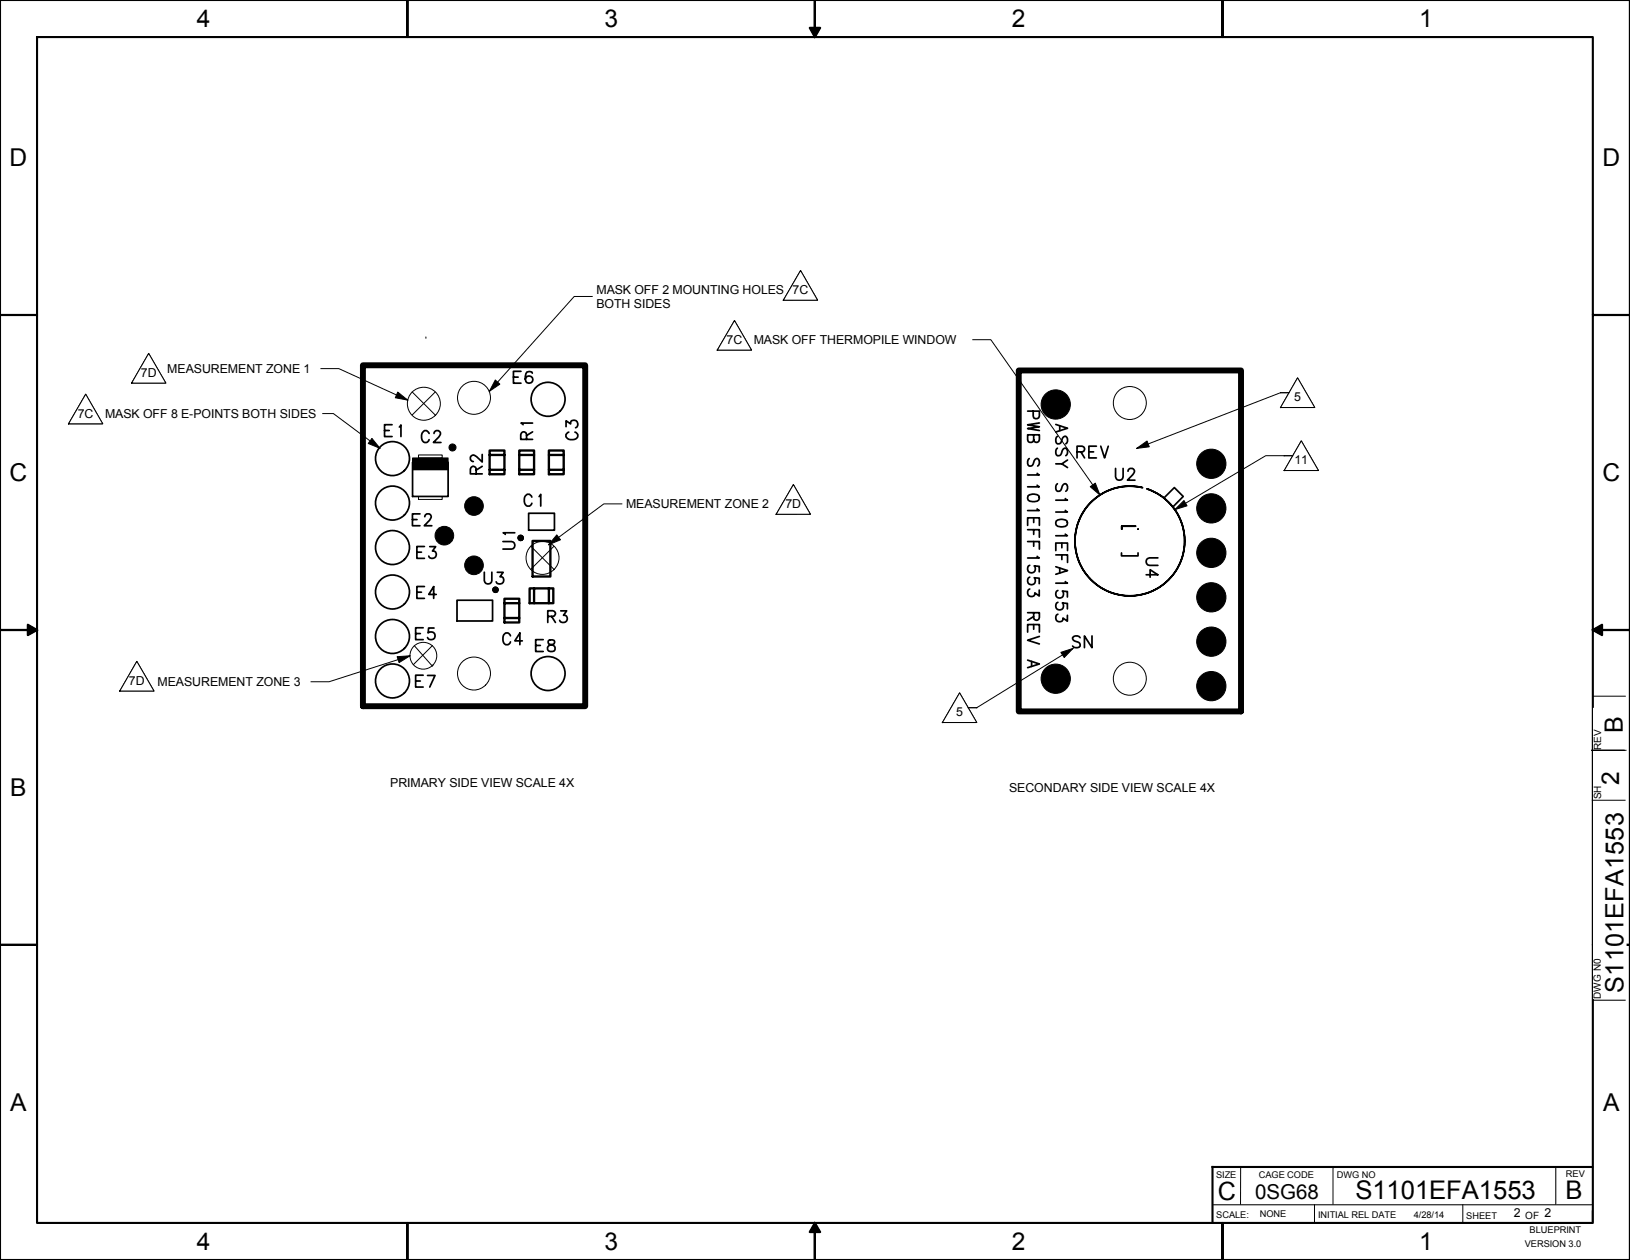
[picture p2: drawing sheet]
<svg xmlns="http://www.w3.org/2000/svg" width="559mm" height="432mm" viewBox="0 0 559 432" stroke-linecap="round" stroke-linejoin="round" font-family="sans-serif">
<path d="M124.4 125.2h76.2v116.8h-76.2zM349.2 127h76.2v116.8h-76.2z" fill="none" stroke="#000" stroke-width="1"/>
<g fill="#000">
<path d="M277.6 9.5h3.6l-1.8 3.2zM136.4 134.4l3.4 2.7-4.3-.8zM169.8 130.2l1.6 1.5-3.6 2.4zM127.5 150.2l2.8 3.4-4.1-1.6zM389.7 153.7l3.5-2.6 .8 2zM373.8 166.8l1.7-1.2 1.6 4zM405.9 171.5l1.1 1.9-4.2 1.2zM190.9 183.3l1.3 1.7-4.1 1.7zM9.5 214.1l3.2 1.8-3.2 1.8zM546.1 215.9l3.1-1.8v3.6zM136.1 225l4.4-.3-3.7 2.4zM363.7 223.6l4.2-1.4-3.1 3.1z"/>
<path d="M279.4 419.1l1.8 3.1h-3.6z"/>
<circle cx="361.9" cy="138.6" r="5"/>
<circle cx="155.1" cy="153.3" r="1.21"/>
<circle cx="415.3" cy="158.9" r="5"/>
<circle cx="162.5" cy="173.4" r="3.2"/>
<circle cx="415.3" cy="174.2" r="5"/>
<circle cx="152.3" cy="183.6" r="3.2"/>
<circle cx="162.5" cy="193.7" r="3.2"/>
<circle cx="178.5" cy="184.3" r=".95"/>
<circle cx="415.3" cy="189.5" r="5"/>
<circle cx="169.9" cy="202.1" r=".95"/>
<circle cx="415.3" cy="219.9" r="5"/>
<circle cx="415.3" cy="204.7" r="5"/>
<circle cx="361.9" cy="232.6" r="5"/>
<circle cx="415.3" cy="235.1" r="5"/>
</g>
<g fill="none" stroke="#000" stroke-width=".34">
<path d="M277.6 9.5h3.6l-1.8 3.2zM274.4 92.7l5.9 10.2h-11.7zM203.2 101.6h-6.4l-29 32.5M251.8 109.9l5.8 10.1h-11.7zM333.3 116.4h6.4l37.4 53.2M29.4 135.1l5.8 10.1h-11.7zM51 121.1l5.9 10.2h-11.8zM109.9 126.3h6.3l23.6 10.8M136.4 134.4l3.4 2.7-4.3-.8zM141.3 134.3l7.9 7.9M149.2 134.4l-7.9 7.8M169.8 130.2l1.6 1.5-3.6 2.4z"/>
<path d="M441.9 134.6h-2.9l-49.3 19.1M444.8 129.5l5.9 10.2h-11.7zM110.5 141.7h3.8l16 11.9M127.5 150.2l2.8 3.4-4.1-1.6zM141.4 156.9h12.2v4.1h-12.2zM143.5 155.9h8.1v1h-8.1zM389.7 153.7l3.5-2.6 .8 2zM443.2 156.2h-9.3l-31.1 18.4M446.1 151.1l5.9 10.1h-11.7zM143.5 170.1h8.1v1.1h-8.1zM213.4 172.7h-6.4l-18.9 14M272 166.1l5.8 10.1h-11.7z"/>
<path d="M373.8 166.8l1.7-1.2 1.6 4zM405.9 171.5l1.1 1.9-4.2 1.2zM182 187.2l7.9 7.9M189.9 187.2l-7.9 7.9M190.9 183.3l1.3 1.7-4.1 1.7zM9.5 214.1l3.2 1.8-3.2 1.8zM546.1 215.9l3.1-1.8v3.6zM46.9 226.7l5.9 10.1h-11.7zM136.1 225l4.4-.3-3.7 2.4zM140.5 224.7l-27.7 8.9h-6.3M142.1 221.3l6.1 7M148.2 221.3l-6.5 6.5"/>
<path d="M329 237.4l5.9 10.2h-11.8zM363.7 223.6l4.2-1.4-3.1 3.1zM367.9 222.2l-33 20.3h-3M425.3 399.9v12.8M533.4 399.9v12.8M279.4 419.1l1.8 3.1h-3.6zM415.7 412.9h130.1M450.6 412.9v6.1M501.5 412.9v6.1M545.9 415v4h-3.6"/>
<circle cx="145.3" cy="138.3" r="5.6"/>
<circle cx="162.5" cy="136.3" r="5.6"/>
<circle cx="361.9" cy="138.6" r="5"/>
<circle cx="387.3" cy="138.1" r="5.6"/>
<circle cx="155.1" cy="153.3" r="1.21"/>
<circle cx="415.3" cy="158.9" r="5"/>
<circle cx="162.5" cy="173.4" r="3.2"/>
<circle cx="415.3" cy="174.2" r="5"/>
<circle cx="152.3" cy="183.6" r="3.2"/>
<circle cx="162.5" cy="193.7" r="3.2"/>
<circle cx="178.5" cy="184.3" r=".94"/>
<circle cx="178.5" cy="184.3" r=".95"/>
<circle cx="186" cy="191.2" r="5.6"/>
<circle cx="415.3" cy="189.5" r="5"/>
<circle cx="169.9" cy="202.1" r=".94"/>
<circle cx="169.9" cy="202.1" r=".95"/>
<circle cx="415.3" cy="219.9" r="5"/>
<circle cx="415.3" cy="204.7" r="5"/>
<circle cx="145.1" cy="224.7" r="4.6"/>
<circle cx="162.5" cy="230.8" r="5.6"/>
<circle cx="361.9" cy="232.6" r="5"/>
<circle cx="387.3" cy="232.6" r="5.6"/>
<circle cx="415.3" cy="235.1" r="5"/>
</g>
<g fill="none" stroke="#000" stroke-width=".59">
<path d="M176 129.2h1.6M178.6 127.3h-2.6v4h2.6M182.5 127.9a1.25 1.25 0 0 0-2.2 .2 3 3 0 0 0 .3 3 1.3 1.3 0 0 0 2-.5 1.3 1.3 0 0 0-.9-1.8 1.3 1.3 0 0 0-1.6 1.2M131.8 147.5h1.6M134.4 145.5h-2.6v4.1h2.6M136.9 146.3l.6-.7v4M141.4 158.5h12.2v11.6h-12.2zM147.1 148.5a1.28 1.28 0 0 0-1.9-.7 2.49 2.49 0 0 0 .3 3.8 1.28 1.28 0 0 0 1.6-.9M148.8 148.5l.2-.5 .5-.4 1.1 .2a.91 .91 0 0 1 .2 1.3l-2.2 2.5h2.6M165.3 155.7v2.6l-1.9-1.8a1.26 1.26 0 0 0-1.9-.2l-.3 1.1 .5 .6 .6 .2M165.3 159.8l-2.1 1.3M180.5 150.6v-1.7a.97 .97 0 0 0-1.5-.7l-.5 .7v1.7h4.1"/>
<path d="M182.6 145h-4l.7 .5M182.6 148l-2.1 1.3M194.1 146.2v-2l1.5 1.1a1.27 1.27 0 0 1 1.5-1.3 1.27 1.27 0 0 1 1 1.7l-.2 .5-.6 .4M195 148.1a1.28 1.28 0 0 0-.7 1.9 2.51 2.51 0 0 0 3.8-.4 1.37 1.37 0 0 0-1-1.5M352.3 140.9h4v1.7a1.07 1.07 0 0 1-1 .9 1.07 1.07 0 0 1-1.1-.9v-1.7M352.8 157.1a1.71 1.71 0 0 0 0 2.6 1.08 1.08 0 0 0 1.4-.7 1.98 1.98 0 0 1 1.1-1.9h.4a1.63 1.63 0 0 1 0 2.6M354.4 149l-.2 2.3a1.18 1.18 0 0 1-1.7 0l-.2-2.3h4v1.7a1 1 0 0 1-.7 .9 1 1 0 0 1-1.1-.3l-.1-.6M356.3 144.9l-4 .7 4 .7-4 .6 4 .6M361.9 145.5l4.1 1.3-4.1 1.2M362.5 153.6a1.71 1.71 0 0 0 0 2.6 1.08 1.08 0 0 0 1.4-.8 1.98 1.98 0 0 1 1.1-1.8h.4a1.63 1.63 0 0 1 0 2.6M362.5 149.5a1.71 1.71 0 0 0 0 2.6 1.08 1.08 0 0 0 1.4-.7 1.98 1.98 0 0 1 1.1-1.9h.4a1.63 1.63 0 0 1 0 2.6M363.3 145.9v1.7"/>
<path d="M364 159l2 1.2M366 157.6l-2 1.4h-2.1M369.2 154.9h1.7a.98 .98 0 0 0 .9-.7 .98 .98 0 0 0-.3-1.1l-2.3-.2v4M370.5 154.9l1.3 2M373.3 154.9h1.6M375.9 152.9h-2.6v4h2.6M377.4 152.9l1.3 4 1.2-4M141.4 178.1h1.6M144 176.1h-2.6v4.1h2.6M145.6 177.1l.2-.6 .5-.4 1.2 .2a.97 .97 0 0 1 .2 1.3l-2.2 2.6h2.5M163.2 162.4v-1.7a.98 .98 0 0 0-1.5-.7l-.5 .7v1.7h4.1M181.2 175.9h8.9v5.8h-8.9z"/>
<path d="M182.3 170.3a1.28 1.28 0 0 0-1.9-.7 2.49 2.49 0 0 0 .4 3.8 1.28 1.28 0 0 0 1.5-.9M184.8 170.2l.6-.8v4M352.5 169.9a3.2 3.2 0 0 1 3.6 0 1.31 1.31 0 0 1-.5 1.8 3.5 3.5 0 0 1-3.1-.3zM354.4 177.5v1.6M355.6 174.4l.7 .6h-4M355.6 162.2l.7 .6h-4M355.6 166.3l.7 .5h-4M362.1 178.5a3.2 3.2 0 0 1 3.7 0 1.31 1.31 0 0 1-.6 1.9 3.5 3.5 0 0 1-3.1-.4zM362.5 165.8a1.71 1.71 0 0 0 0 2.6 1.08 1.08 0 0 0 1.4-.8 1.98 1.98 0 0 1 1.1-1.8h.4a1.63 1.63 0 0 1 0 2.6M365.2 170.9l.7 .5h-4M365.2 174.9l.7 .6h-4M382.4 160.5v2.9a1.3 1.3 0 0 0 1.3 1.2 1.3 1.3 0 0 0 1.3-1.2v-2.9"/>
<path d="M386.7 161.5l.2-.5 .5-.5 1.1 .2a.91 .91 0 0 1 .2 1.4l-2.2 2.4h2.6M399 170.6l3.6-3.5 3 3-3.5 3.6M142.9 189.2h1.6M145.5 187.3h-2.6v4h2.6M147.3 187.3h2.1l-1.1 1.5a1.31 1.31 0 0 1 1 2.1 1.31 1.31 0 0 1-2.3-.3M166 196.1v2.9a1.3 1.3 0 0 0 1.3 1.1 1.3 1.3 0 0 0 1.3-1.1v-2.9M170.5 196.1h2l-1.1 1.6a1.32 1.32 0 0 1 1.1 1.9 1.32 1.32 0 0 1-2.2 .2l-.2-.4M172.4 185.6h2.9a1.3 1.3 0 0 1 1.2 1.3 1.3 1.3 0 0 1-1.2 1.3h-2.9M176.5 182.6h-4l.7 .5M352.3 180v-2.5h4v2.5M352.3 181.5h4v2.6M352.3 185.6h4v2.6"/>
<path d="M353 197.8a1.37 1.37 0 0 0-.5 2 1.37 1.37 0 0 0 2 .3 1.37 1.37 0 0 0 0-2.1l1.8 .2v1.8M353 193.7a1.37 1.37 0 0 0-.5 2 1.37 1.37 0 0 0 2 .3 1.37 1.37 0 0 0 0-2.1l1.8 .2v1.9M354.4 181.5v1.6M354.4 185.6v1.6M355.6 190.7l.7 .5h-4M361.9 188.7v-2.6h4.1v2.6M361.9 190.2h4.1v2.5M361.9 194.2l4.1 1.3-4.1 1.3M363.3 194.6v1.8M364 186.1v1.6M364 190.2v1.6M365.2 183l.7 .6h-4"/>
<path d="M365.2 199.3l.7 .6h-4M384.5 189.5v1h5.6v-1M384.6 180.3h4.7h-4.7v1.1zM390.1 181.4h.1M392.9 197h4l-2.6-1.8v2.6M397 191.2h-2.9a1.3 1.3 0 0 0-1.2 1.3 1.3 1.3 0 0 0 1.2 1.3h2.9M142.5 217.1h1.6M142.9 202.9h1.6M145.1 215.1h-2.6v4.1h2.6M145.5 201h-2.6v4.1h2.6M148.8 215.2h-1.9l-.1 1.7a1.38 1.38 0 0 1 2 .1 1.38 1.38 0 0 1-.2 2 1.38 1.38 0 0 1-2-.5M149.6 203.7h-2.6l1.7-2.7v4.1"/>
<path d="M156.7 205.7h12.2v7.1h-12.2zM175 217.9a1.27 1.27 0 0 0-1.9-.8 2.53 2.53 0 0 0 .3 3.8 1.3 1.3 0 0 0 1.6-.9M179.1 219.6h-2.6l1.7-2.6v3.9M186.2 219.2h-2.6v4.1h2.6M187.8 211.2h1.7a.98 .98 0 0 0 .7-1.5l-.7-.4h-1.7v4M188.1 219.5a.87 .87 0 0 0 .4 1.3 1.45 1.45 0 0 1 1.5 .5 1.45 1.45 0 0 1 .1 1.6 1.39 1.39 0 0 1-1.5 .3 1.39 1.39 0 0 1-.9-1.3 2.27 2.27 0 0 1 2.2-1.3l.2-.8a1.47 1.47 0 0 0-2-.3zM189.1 211.2l1.3 2.1M192.2 209.3h2.1l-1.1 1.6a1.27 1.27 0 0 1 1.3 1.4 1.27 1.27 0 0 1-1.7 1l-.6-.2-.3-.5M352.3 210h4v1.7a1 1 0 0 1-.7 .8 1 1 0 0 1-1.1-.3l-.1-2.2M352.3 216.6v-2.6h4v2.6M353 201.8a1.35 1.35 0 0 0-.4 2.2 1.35 1.35 0 0 0 2.2-.3v-.5l1.5 1.1v-2.1M354.4 214v1.6"/>
<path d="M354.4 211.3l-2.1 1.3M356.3 218.1l-4 1.3 4 1.3M362.7 202.4a1.37 1.37 0 0 0-.6 1.9 1.37 1.37 0 0 0 2.1 .3 1.37 1.37 0 0 0 0-2l1.7 .1v1.9M362.7 210.5a1.35 1.35 0 0 0-.5 2.1 1.35 1.35 0 0 0 2.2-.3v-.5l1.5 1.1v-2M362.7 206.4a1.37 1.37 0 0 0-.6 2 1.37 1.37 0 0 0 2.1 .3 1.37 1.37 0 0 0 0-2.1l1.7 .2v1.9M370.3 218.5a1.43 1.43 0 0 0-1.4-.6 1.43 1.43 0 0 0-1.2 1 1.98 1.98 0 0 0 1.9 1.1 .97 .97 0 0 1 .7 1.1 .97 .97 0 0 1-.9 .9l-1.3-.2-.4-.4M374.4 217.9v4.1l-2.6-4.1v4.1M142.5 233.4h1.6M145.1 231.4h-2.6v4.1h2.6M146.6 231.5h2.5l-1.8 4M183.6 221.2h1.7M352.3 226.2l4 1.3-4 1.3"/>
<path d="M353.7 226.7v1.7M103.5 249a2.42 2.42 0 0 0-3.9 0 1.69 1.69 0 0 0 1.1 1.8l2.2 .8 .6 .9v.9a2.57 2.57 0 0 1-3.9 0M107.2 249.3l.8-1.1v6M113.3 249.3l.8-1.1v6M118.7 248.5a1.95 1.95 0 0 1 2.8 .8 5.4 5.4 0 0 1-.6 4.7 1.95 1.95 0 0 1-2.7-.9 5.4 5.4 0 0 1 .5-4.6zM125.5 249.3l.8-1.1v6M130.1 251.1h2.4M133.9 248.2h-3.8v6h3.8M136.2 251.1h2.4M140 248.2h-3.8v6M142.3 248.2v6h3.8M149.9 249.3l.8-1.1v6"/>
<path d="M157.8 248.2h-2.8l-.3 2.6a2.06 2.06 0 0 1 3.1 0 2.06 2.06 0 0 1-.3 3 2.06 2.06 0 0 1-3-.7M163.9 248.2h-2.8l-.3 2.6a2.06 2.06 0 0 1 3.1 0 2.06 2.06 0 0 1-.3 3 2.06 2.06 0 0 1-3-.7M167.2 248.2h3.1l-1.7 2.3a1.85 1.85 0 0 1 2 1.7 1.85 1.85 0 0 1-1.7 2 1.65 1.65 0 0 1-2.2-1.1M178.9 251.1h2.5a1.44 1.44 0 0 0 1.3-1 1.44 1.44 0 0 0-.5-1.6l-.8-.3h-2.5v6M180.8 251.1l1.9 3.1M185 251.1h2.3M188.8 248.2h-3.8v6h3.8M191.1 248.2l1.9 6 1.9-6M203.2 254.2l1.9-6 2 6M203.9 252.2h2.6M215.4 254.2l1.9-6 2 6M216.1 252.2h2.6"/>
<path d="M225.4 249a2.43 2.43 0 0 0-3.9 0 1.69 1.69 0 0 0 1.1 1.8l2.2 .8 .6 .9v.9a2.59 2.59 0 0 1-3.9 0M227.6 248.2h3.9M229.5 248.2v6M322.2 250.8a2.42 2.42 0 0 0-3.9 0 1.61 1.61 0 0 0 1.1 1.8l2.2 .8 .6 .9v.9a2.57 2.57 0 0 1-3.9 0M325.9 251.1l.8-1.1v6M332 251.1l.8-1.1v6M337.4 250.3a1.95 1.95 0 0 1 2.8 .8 5.4 5.4 0 0 1-.6 4.6 1.95 1.95 0 0 1-2.8-.8 5.4 5.4 0 0 1 .6-4.6zM344.2 251.1l.8-1.1v6M348.8 252.9h2.4M352.6 249.9h-3.8v6.1h3.8M354.9 252.9h2.4M358.7 249.9h-3.8v6.1"/>
<path d="M361 249.9v6.1h3.8M368.6 251.1l.8-1.1v6M376.5 250h-2.8l-.3 2.6a2.06 2.06 0 0 1 3.1-.1 2.06 2.06 0 0 1-.3 3.1 2.06 2.06 0 0 1-3-.7M382.6 250h-2.8l-.3 2.6a2.06 2.06 0 0 1 3.1-.1 2.06 2.06 0 0 1-.3 3.1 2.06 2.06 0 0 1-3-.7M385.9 250h3.1l-1.7 2.3a1.85 1.85 0 0 1 2 1.7 1.85 1.85 0 0 1-1.7 2 1.65 1.65 0 0 1-2.2-1.1M397.6 252.9h2.4a1.44 1.44 0 0 0 1.4-1.1 1.44 1.44 0 0 0-.5-1.5l-.9-.4h-2.4v6.1M399.5 252.9l1.9 3.1M403.6 252.9h2.4M407.5 249.9h-3.9v6.1h3.9M409.7 249.9l1.9 6.1 2-6.1M421.9 256l1.9-6.1 2 6.1M422.6 254h2.6"/>
<path d="M438 250.8a2.42 2.42 0 0 0-3.9 0 1.61 1.61 0 0 0 1.1 1.8l2.2 .8 .6 .9v.9a2.57 2.57 0 0 1-3.9 0M444.1 250.8a2.42 2.42 0 0 0-3.9 0 1.61 1.61 0 0 0 1.1 1.8l2.2 .8 .6 .9v.9a2.57 2.57 0 0 1-3.9 0M446.3 252.9h2.5l.8 .3a1.58 1.58 0 0 1 .6 1.6 1.58 1.58 0 0 1-1.4 1.2h-2.5v-6.1h2.5a1.49 1.49 0 0 1 1.3 1.1 1.49 1.49 0 0 1-.5 1.6l-.8 .3"/>
<circle cx="187.9" cy="136.8" r="5.8"/>
<circle cx="134.5" cy="157.1" r="5.8"/>
<circle cx="134.5" cy="172.4" r="5.8"/>
<circle cx="134.5" cy="187.6" r="5.8"/>
<circle cx="387.4" cy="185.5" r="18.8"/>
<circle cx="134.5" cy="202.9" r="5.8"/>
<circle cx="134.5" cy="218.1" r="5.8"/>
<circle cx="134.5" cy="233.3" r="5.8"/>
<circle cx="187.9" cy="230.8" r="5.8"/>
</g>
<g fill="none" stroke="#000" stroke-width=".8">
<path d="M167.9 154.4h5v8.1h-5zM167.9 155.9h5M178 154.4h5.1v8.1h-5.1zM178 155.9h5.1M188.2 154.4h5.1v8.1h-5.1zM188.2 155.9h5.1M167.9 161h5M178 161h5.1M188.2 161h5.1M182.6 185.4h6.1v12.2h-6.1zM172.9 205.2h5.1v8.1h-5.1zM172.9 211.8h5.1"/>
<path d="M172.9 206.7h5.1M181.6 201.6h8.1v5.1h-8.1zM183.1 201.6v5.1M188.2 201.6v5.1"/>
</g>
<path d="M141.4 156.9h12.2v4.1h-12.2zM177.5 183.3h2.1v2.1h-2.1zM168.8 201.1h2.1v2.1h-2.1z" fill="#000"/>
<path d="M124.4 125.2h76.2v116.8h-76.2zM349.2 127h76.2v116.8h-76.2z" fill="none" stroke="#000" stroke-width="2"/>
<path d="M0 0h558.8v431.8h-558.8zM12.7 12.7h127v-12.7v12.7h139.7v-12.7v12.7h139.7v-12.7v12.7h127v95.2h12.7h-12.7v108h12.7h-12.7v107.9h12.7h-12.7v95.3h-127v12.7v-12.7h-139.7v12.7v-12.7h-139.7v12.7v-12.7h-127v-95.3h-12.7h12.7v-107.9h-12.7h12.7v-108h-12.7h12.7zM279.4 0v12.7l1.8-3.2h-3.6l1.8 3.2M0 215.9h12.7l-3.2-1.8v3.6l3.2-1.8M546.1 215.9l3.1-1.8v3.6l-3.1-1.8h12.7M545.8 399.9h-130.1v19.1M279.4 419.1l-1.8 3.1h3.6l-1.8-3.1v12.7" fill="none" stroke="#000" stroke-width=".72"/>
<path d="M96.3 251.2h137.2M315.7 253h137.1" fill="none" stroke="#fff" stroke-width="7.7"/>
<path d="M546.4 242.6h11v99.6h-11z" fill-rule="evenodd" fill="#fff"/>
<path d="M546.4 242.6h11v99.6h-11z" fill="none" stroke="#fff" stroke-width=".34"/>
<path d="M546 238.6h11.2M545.6 257.1h11.8M545.9 274.2h11.2M546 342.8h11.1M457 399.9v12.8" fill="none" stroke="#000" stroke-width=".34"/>
<g font-size="8.8">
<text x="464.7" y="410.9">S1101EFA1553</text>
<text x="536.7" y="411">B</text>
</g>
<g font-size="8.6">
<text x="556.4" y="251.3" transform="rotate(-90 556.4 251.3)">B</text>
<text x="556.6" y="340.2" transform="rotate(-90 556.6 340.2)">S1101EFA1553</text>
<text x="417.4" y="411.4">C</text>
</g>
<g font-size="8.4">
<text x="67.5" y="9.1">4</text>
<text x="207.2" y="9.1">3</text>
<text x="346.9" y="9.1">2</text>
<text x="486.6" y="9.1">1</text>
<text x="3.3" y="56.8">D</text>
<text x="549.4" y="56.8">D</text>
<text x="3.3" y="164.7">C</text>
<text x="549.4" y="164.7">C</text>
<text x="555.1" y="269" transform="rotate(-90 555.1 269)">2</text>
<text x="3.5" y="272.7">B</text>
<text x="549.6" y="272.7">B</text>
<text x="3.5" y="380.6">A</text>
<text x="549.6" y="380.6">A</text>
<text x="67.5" y="428.2">4</text>
<text x="207.2" y="428.2">3</text>
<text x="346.9" y="428.2">2</text>
<text x="486.6" y="428.2">1</text>
</g>
<text font-size="7" x="430.3" y="410.9">0SG68</text>
<g font-size="4.2">
<text x="204.5" y="100.7">MASK OFF 2 MOUNTING HOLES 7C</text>
<text x="204.5" y="105.5">BOTH SIDES</text>
<text x="249.1" y="117.8">7C</text>
<text x="258.4" y="118">MASK OFF THERMOPILE WINDOW</text>
<text x="48.3" y="129.1">7D</text>
<text x="57.4" y="127.9">MEASUREMENT ZONE 1</text>
<text x="443.7" y="137.5">5</text>
<text x="26.7" y="143.1">7C</text>
<text x="36" y="143.3">MASK OFF 8 E-POINTS BOTH SIDES</text>
<text x="443.8" y="159.1">11</text>
<text x="214.6" y="174.2">MEASUREMENT ZONE 2</text>
<text x="269.3" y="174.1">7D</text>
<text x="44.2" y="234.7">7D</text>
<text x="54" y="235.2">MEASUREMENT ZONE 3</text>
<text x="327.8" y="245.4">5</text>
<text x="133.8" y="269.8">PRIMARY SIDE VIEW SCALE 4X</text>
<text x="345.9" y="271.5">SECONDARY SIDE VIEW SCALE 4X</text>
<text x="518.9" y="417.1">2</text>
<text x="529.5" y="417.1">2</text>
</g>
<g font-size="3.4">
<text x="548.9" y="257" transform="rotate(-90 548.9 257)">REV</text>
<text x="548.9" y="273.9" transform="rotate(-90 548.9 273.9)">SH</text>
<text x="548.8" y="342.4" transform="rotate(-90 548.8 342.4)">DWG N0</text>
<text x="522.9" y="417.7">OF</text>
</g>
<g font-size="3.2">
<text x="416.9" y="403.6">SIZE</text>
<text x="431.5" y="403.7">CAGE CODE</text>
<text x="458.3" y="403.8">DWG NO</text>
<text x="536.8" y="403.5">REV</text>
<text x="416.9" y="417.3">SCALE:</text>
<text x="431.8" y="417.2">NONE</text>
<text x="451.9" y="417.3">INITIAL REL DATE</text>
<text x="484.7" y="417.3">4/28/14</text>
<text x="502.7" y="417.7">SHEET</text>
<text x="524.4" y="422.6">BLUEPRINT</text>
<text x="522.7" y="427.2">VERSION 3.0</text>
</g>
</svg>
